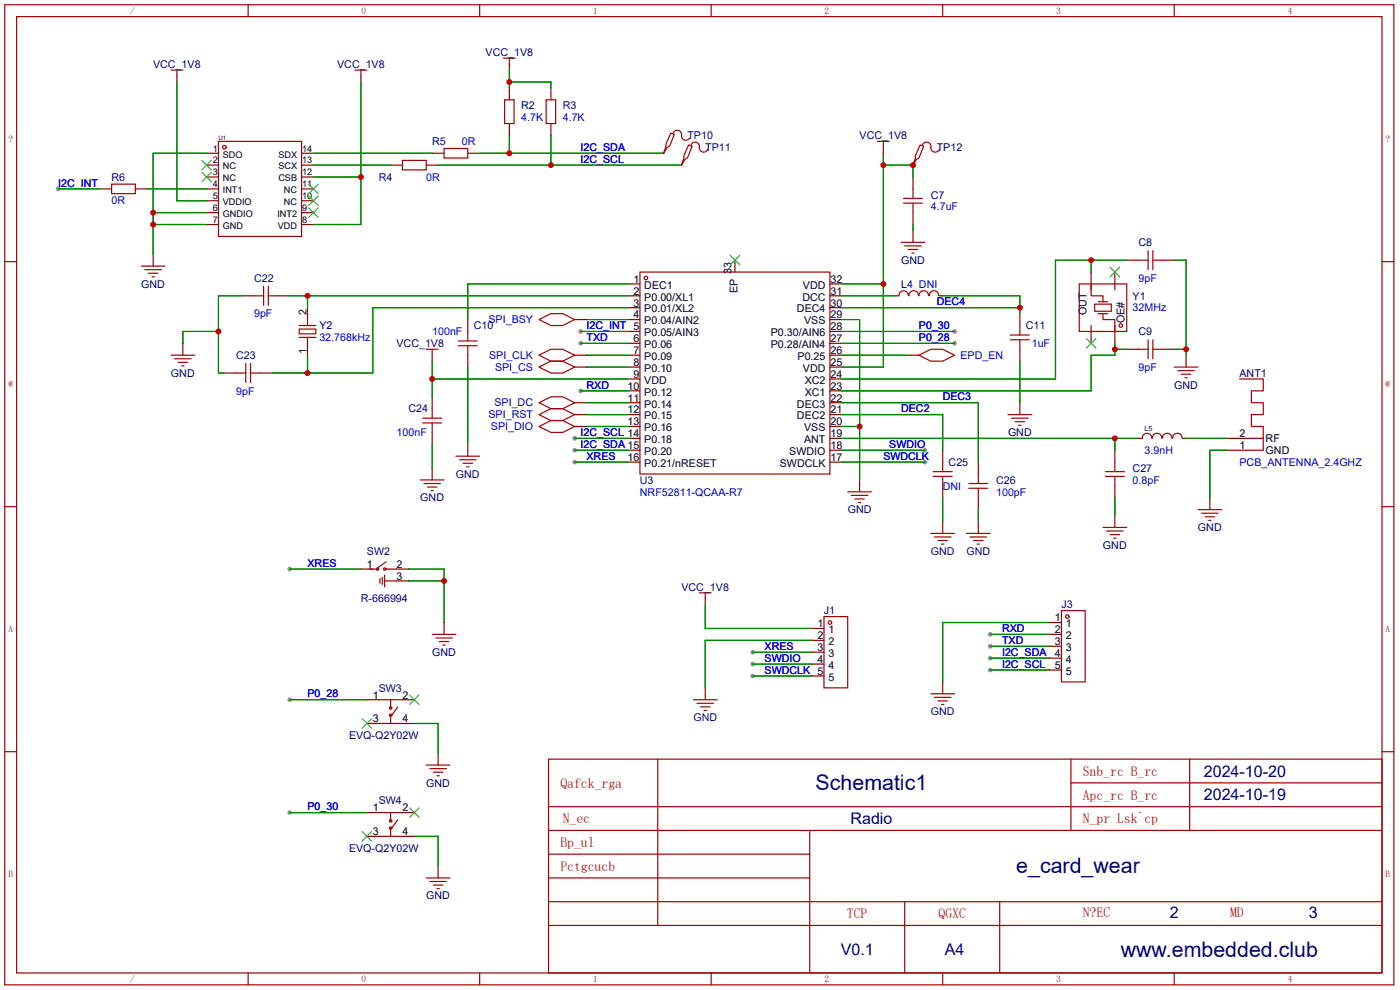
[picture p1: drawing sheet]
<svg xmlns="http://www.w3.org/2000/svg" width="300mm" height="212mm" viewBox="0 0 300 212" stroke-linecap="round" stroke-linejoin="round" font-family="sans-serif">
<g fill="#999">
<circle cx="197.9" cy="96.3" r=".51"/>
<circle cx="197.9" cy="98.8" r=".51"/>
<circle cx="62" cy="149.6" r=".51"/>
<circle cx="62" cy="121.7" r=".51"/>
<circle cx="122.9" cy="98.8" r=".51"/>
<circle cx="62" cy="173.7" r=".51"/>
<circle cx="12.4" cy="40.4" r=".51"/>
<circle cx="124.2" cy="73.4" r=".51"/>
<circle cx="204.2" cy="70.9" r=".51"/>
<circle cx="204.2" cy="73.4" r=".51"/>
<circle cx="124.2" cy="83.6" r=".51"/>
<circle cx="124.2" cy="70.9" r=".51"/>
<circle cx="122.9" cy="93.7" r=".51"/>
<circle cx="122.9" cy="96.3" r=".51"/>
<circle cx="161" cy="139.4" r=".51"/>
<circle cx="161" cy="142" r=".51"/>
<circle cx="161" cy="144.5" r=".51"/>
<circle cx="211.8" cy="138.2" r=".51"/>
<circle cx="211.8" cy="140.7" r=".51"/>
<circle cx="211.8" cy="143.3" r=".51"/>
<circle cx="211.8" cy="135.6" r=".51"/>
</g>
<g fill="none" stroke="#a10000" stroke-width=".25">
<path d="M1 1h297.2v209.6h-297.2zM3.6 3.6h292.1v204.4h-292.1zM36.6 15h2.5M37.8 15v1.3M53.1 1v2.6M75.9 15h2.6M77.2 15v1.3M102.6 1v2.6M107.7 12.4h2.5M109 12.4v1.3M152.1 1v2.6M201.7 1v2.6"/>
<path d="M251.2 1v2.6M23.9 39.4h5.1v2h-5.1zM46.7 30.2h17.8v20.3h-17.8zM86.1 34.3h5.1v2h-5.1zM95 31.8h5.1v2h-5.1zM107.9 21.3h2.1v5.1h-2.1zM116.8 21.3h2.1v5.1h-2.1zM143.5 28.4l.8 .3-1 2.5-.6 .3-.7 1.3 .5-1.6v-.5zM144 28.4a.93 .93 0 0 1 1.1-.5 .93 .93 0 0 1 .7 1.1 .94 .94 0 0 0 .7 1 .94 .94 0 0 0 1.1-.5M147.3 31l.8 .2-1 2.6-.5 .2-.8 1.3 .5-1.5v-.5zM147.8 31a.93 .93 0 0 1 1.2-.6 .93 .93 0 0 1 .6 1.1 .94 .94 0 0 0 .7 1 .94 .94 0 0 0 1.1-.5M187.7 30.2h2.5"/>
<path d="M189 30.2v1.3M196.8 31l.8 .2-1 2.6-.5 .2-.8 1.3 .5-1.5v-.5zM197.4 31a.93 .93 0 0 1 1.1-.6 .93 .93 0 0 1 .6 1.1 .94 .94 0 0 0 .7 1 .94 .94 0 0 0 1.1-.5M1 55.9h2.6M30.2 56.9h5.1M31 57.7h3.5M31.7 58.4h2.1M32.5 59.2h.5M136.9 58.2h40.6v43.1h-40.6zM192.8 51.8h5.1M193.3 42.4h4.1M193.3 43.4h4.1"/>
<path d="M193.5 52.6h3.6M194.3 53.3h2M195.1 54.1h.5M195.3 40.4v2M195.3 43.4v2.1M243.6 55.6h2M245.6 53.6v4.1M246.6 53.6v4.1M246.6 55.6h2.1M295.7 55.9h2.5M36.6 75.9h5.1M37.3 76.7h3.6"/>
<path d="M38.1 77.5h2M38.9 78.2h.5M50.5 79.8h2.1M52.6 77.7v4.1M53.6 77.7v4.1M53.6 79.8h2M54.4 63.2h2M56.4 61.2v4.1M57.4 61.2v4.1M57.4 63.2h2M64 70.4h3.6v1h-3.6zM64 72.1h3.6"/>
<path d="M64 69.6h3.6M65.8 68.3v1.3M65.8 72.1v1.3M91.2 74.7h2.5M92.5 74.7v1.2M98 72.9h4.1M98 73.9h4.1M100.1 70.9v2M100.1 73.9v2M115.3 78.5l2.6-1.3h2.5l2.5 1.3-2.5 1.3h-2.5zM115.3 75.9l2.6-1.2h2.5l2.5 1.2-2.5 1.3h-2.5zM115.3 68.3l2.6-1.2h2.5l2.5 1.2-2.5 1.3h-2.5z"/>
<path d="M192.3 63.2a1.01 1.01 0 0 1 1-1.1 1.01 1.01 0 0 1 1 1.1M194.5 63.2a1.01 1.01 0 0 1 1-1.1 1.01 1.01 0 0 1 1 1.1M196.6 75.9l2.5-1.2h2.6l2.5 1.2-2.5 1.3h-2.6zM196.6 63.2a1.01 1.01 0 0 1 1-1.1 1.01 1.01 0 0 1 1 1.1M198.8 63.2a1.01 1.01 0 0 1 1-1.1 1.01 1.01 0 0 1 1 1.1M216.2 71.6h4M216.2 72.6h4M218.2 69.6v2M218.2 72.6v2.1M230.9 60.7h10.1v10.2h-10.1zM233.4 60.7v2.5h2.6v1.3M234.2 65h3.5v1.5h-3.5z"/>
<path d="M234.9 64.5h2.1M234.9 67.1h2.1M236 67.1v1.2h2.5v2.6M243.6 74.7h2M245.6 72.6v4.1M246.6 72.6v4.1M246.6 74.7h2.1M251.2 78.5h5.1M252 79.2h3.5M90.4 89.4h4.1M90.4 90.4h4.1M92.5 87.4v2"/>
<path d="M92.5 90.4v2.1M97.5 97.5h5.1M98.3 98.3h3.6M99.1 99.1h2M99.8 99.8h.5M115.3 86.1l2.6-1.3h2.5l2.5 1.3-2.5 1.3h-2.5zM115.3 88.6l2.6-1.2h2.5l2.5 1.2-2.5 1.3h-2.5zM115.3 91.2l2.6-1.3h2.5l2.5 1.3-2.5 1.3h-2.5zM201.7 98.8v2M215.6 88.6h5.1M216.4 89.4h3.6M217.2 90.2h2"/>
<path d="M217.9 90.9h.5M238.5 98.8v2M244.4 93.7a1.01 1.01 0 0 1 1-1.1 1.01 1.01 0 0 1 1 1.1M246.5 93.7a1.01 1.01 0 0 1 1-1.1 1.01 1.01 0 0 1 1.1 1.1M248.7 93.7a1.01 1.01 0 0 1 1-1.1 1.01 1.01 0 0 1 1 1.1M250.9 93.7a1.01 1.01 0 0 1 1-1.1 1.01 1.01 0 0 1 1 1.1M252.7 80h2.1M253.5 80.8h.5M265.2 81h5.1v2.6h-2.6v2.5h2.6v2.5h-2.6v2.6h2.6v2.5h-2.6M270.3 93.7v2.6h-2.6M1 108.3h2.6M89.9 102.6h5.1"/>
<path d="M90.7 103.4h3.5M91.4 104.1h2.1M92.2 104.9h.5M181.4 105.2h5M182.1 105.9h3.6M182.9 106.7h2M183.6 107.4h.5M199.1 114h5.1M199.6 100.8h4.1M199.6 101.9h4.1M199.9 114.8h3.6M200.7 115.6h2"/>
<path d="M201.4 116.3h.5M201.7 101.9v2M206.8 114h5M207.3 103.4h4M207.3 104.4h4M207.5 114.8h3.6M208.3 115.6h2M209 116.3h.5M209.3 101.3v2.1M209.3 104.4v2M236 112.8h5M236.5 100.8h4"/>
<path d="M236.5 101.9h4M236.7 113.5h3.6M237.5 114.3h2M238.3 115.1h.5M238.5 101.9v2M256.3 109h5.1M257 109.7h3.6M257.8 110.5h2M258.6 111.3h.5M295.7 108.3h2.5M79 121.7h1.8M81.3 123.7v1"/>
<path d="M81.8 123.4v1.6M82.3 121.7h2.5M82.3 124.2h2.5M82.3 122.9v2.6M82.5 120.1l-1.7 1.3M92.5 135.6h5M93.2 136.4h3.6M94 137.2h2M94.7 137.9h.5M149.6 126.7h2.5M150.9 126.7v1.3M176.3 131.8h5.1v15.3h-5.1z"/>
<path d="M227.1 130.6h5.1v15.2h-5.1zM81 154.7h5.1M81 149.6h5.1M83.6 149.6v1.8M83.6 152.9v1.8M85.1 151.1l-1.3 1.8M148.3 149.6h5.1M149.1 150.4h3.6M149.9 151.1h2M150.6 151.9h.5M199.1 148.3h5.1M199.9 149.1h3.6"/>
<path d="M200.7 149.9h2M201.4 150.6h.5M1 160.7h2.6M81 178.8h5.1M81 173.7h5.1M83.6 173.7v1.8M83.6 177v1.8M85.1 175.3l-1.3 1.7M91.2 163.6h5.1M91.9 164.3h3.6M92.7 165.1h2M93.5 165.9h.5"/>
<path d="M117.3 162.3h178.4v45.7h-178.4zM117.3 177.5h178.4M117.3 172.5h178.4M140.7 162.3v35.6M173.2 177.5v30.5M229.1 162.3v15.2M229.1 167.4h66.6M254.5 162.3v15.2M295.7 160.7h2.5M91.2 187.7h5.1M91.9 188.5h3.6M92.7 189.2h2"/>
<path d="M93.5 190h.5M117.3 182.6h55.9M117.3 197.9h178.4M117.3 192.8h178.4M117.3 187.7h55.9M193.5 192.8v15.2M213.9 192.8v15.2M53.1 208v2.6M102.6 208v2.6M152.1 208v2.6M201.7 208v2.6M251.2 208v2.6"/>
<circle cx="48" cy="31.5" r=".38"/>
<circle cx="138.2" cy="59.4" r=".38"/>
<circle cx="239.8" cy="69.6" r=".38"/>
<circle cx="80.8" cy="121.7" r=".25"/>
<circle cx="82.3" cy="121.7" r=".25"/>
<circle cx="177.5" cy="133.1" r=".38"/>
<circle cx="228.3" cy="131.8" r=".38"/>
<circle cx="83.6" cy="151.4" r=".25"/>
<circle cx="83.6" cy="152.9" r=".25"/>
<circle cx="83.6" cy="175.5" r=".25"/>
<circle cx="83.6" cy="177" r=".25"/>
</g>
<g fill="none" stroke="#870000" stroke-width=".25">
<path d="M37.8 16.3v1.2M77.2 16.3v1.2M109 13.7v1.3M109 18.8v2.5M117.9 18.8v2.5M44.2 32.8h2.5M44.2 35.3h2.5M44.2 37.8h2.5M64.5 32.8h2.6M64.5 35.3h2.6M64.5 37.8h2.6M83.6 35.3h2.5"/>
<path d="M91.2 35.3h2.5M92.5 32.8h2.5M100.1 32.8h2.5M109 26.4v2.6M117.9 26.4v2.6M142 32.5v.3M145.8 35.1v.2M189 31.5v1.3M195.3 35.1v.2M195.3 37.8v2.6M21.3 40.4h2.6M29 40.4h2.5"/>
<path d="M32.8 54.4v2.5M44.2 40.4h2.5M44.2 42.9h2.5M44.2 45.5h2.5M44.2 48h2.5M64.5 40.4h2.6M64.5 42.9h2.6M64.5 45.5h2.6M64.5 48h2.6M157.2 55.6v2.6M195.3 45.5v2.5M195.3 49.3v2.5"/>
<path d="M233.4 58.2v3.8M238.5 58.2v3.8M241 55.6h2.6M248.7 55.6h2.5M39.1 73.4v2.5M48 79.8h2.5M51.8 63.2h2.6M55.6 79.8h2.6M59.4 63.2h2.6M65.8 65.8v2.5M65.8 73.4v2.5M92.5 75.9v1.3"/>
<path d="M100.1 68.3v2.6M100.1 75.9v2.6M122.9 68.3h2.6M122.9 75.9h2.6M122.9 78.5h2.6M134.4 60.7h2.5M134.4 63.2h2.5M134.4 65.8h2.5M134.4 68.3h2.5M134.4 70.9h2.5M134.4 73.4h2.5M134.4 75.9h2.5"/>
<path d="M134.4 78.5h2.5M177.5 60.7h2.6M177.5 63.2h2.6M177.5 65.8h2.6M177.5 68.3h2.6M177.5 70.9h2.6M177.5 73.4h2.6M177.5 75.9h2.6M177.5 78.5h2.6M191.5 63.2h.8M194.1 75.9h2.5M200.9 63.2h.8"/>
<path d="M218.2 67.1v2.5M218.2 74.7v2.5M233.4 69.6v3.8M238.5 69.6v3.8M241 74.7h2.6M248.7 74.7h2.5M253.7 75.9v2.6M92.5 84.8v2.6M92.5 92.5v2.5M100.1 95v2.5M122.9 86.1h2.6M122.9 88.6h2.6"/>
<path d="M122.9 91.2h2.6M134.4 81h2.5M134.4 83.6h2.5M134.4 86.1h2.5M134.4 88.6h2.5M134.4 91.2h2.5M134.4 93.7h2.5M134.4 96.3h2.5M134.4 98.8h2.5M177.5 81h2.6M177.5 83.6h2.6M177.5 86.1h2.6"/>
<path d="M177.5 88.6h2.6M177.5 91.2h2.6M177.5 93.7h2.6M177.5 96.3h2.6M177.5 98.8h2.6M201.7 96.3v2.5M209.3 98.8v2.5M218.2 86.1v2.5M238.5 96.3v2.5M243.6 93.7h.7M253 93.7h.7M262.6 93.7h5.1"/>
<path d="M262.6 96.3h5.1M92.5 100.1v2.5M183.9 102.6v2.6M201.7 103.9v2.5M201.7 111.5v2.5M209.3 106.4v2.6M209.3 111.5v2.5M238.5 103.9v2.5M238.5 110.2v2.6M258.8 106.4v2.6M77.2 121.7h2.6M84.8 121.7h2.6"/>
<path d="M84.8 124.2h2.6M95 133.1v2.5M150.9 128v1.3M173.7 134.4h2.6M173.7 136.9h2.6M173.7 139.4h2.6M224.5 133.1h2.6M224.5 135.6h2.6M224.5 138.2h2.6M78.5 154.7h2.5M78.5 149.6h2.5M86.1 154.7h2.5"/>
<path d="M86.1 149.6h2.5M150.9 147.1v2.5M173.7 142h2.6M173.7 144.5h2.6M201.7 145.8v2.5M224.5 140.7h2.6M224.5 143.3h2.6M78.5 178.8h2.5M78.5 173.7h2.5M86.1 178.8h2.5M86.1 173.7h2.5M93.7 161v2.6"/>
<path d="M93.7 185.2v2.5"/>
</g>
<g fill="none" stroke="#3c3" stroke-width=".25">
<path d="M43.2 34.3l2 2M43.2 36.8l2 2.1M45.2 34.3l-2 2M45.2 36.8l-2 2.1M66 39.4l2.1 2M68.1 39.4l-2.1 2M66 44.5l2.1 2M66 41.9l2.1 2M68.1 44.5l-2.1 2M68.1 41.9l-2.1 2M156.2 54.6l2 2M158.2 54.6l-2 2"/>
<path d="M237.5 57.2l2 2M239.5 57.2l-2 2M232.4 72.4l2 2M234.4 72.4l-2 2M77.5 153.7l2 2M79.5 153.7l-2 2M87.6 148.6l2.1 2M89.7 148.6l-2.1 2M77.5 177.8l2 2M79.5 177.8l-2 2M87.6 172.7l2.1 2.1M89.7 172.7l-2.1 2.1"/>
</g>
<g fill="none" stroke="#008700" stroke-width=".25">
<path d="M37.8 17.5v25.4h6.4M77.2 17.5v30.5h-10.1M109 15v3.8M109 17.5h8.9v1.3M44.2 32.8h-11.4v21.6M67.1 35.3h16.5M67.1 37.8h10.1M67.1 32.8h25.4M93.7 35.3h52.1M102.6 32.8h39.4M109 29v3.8M117.9 29v6.3"/>
<path d="M189 32.8v45.7h-8.9M189 35.3h6.3v2.5M12.4 40.4h8.9M31.5 40.4h12.7M32.8 48h11.4M32.8 45.5h11.4M195.3 48v1.3M233.4 55.6v2.6M241 55.6h-15.2v25.4h-45.7M251.2 55.6h2.5v20.3M46.7 70.9h-7.6v2.5M51.8 63.2h-5.1v16.6h1.3"/>
<path d="M62 63.2h72.4M65.8 63.2v2.6M65.8 75.9v3.9M92.5 77.2v7.6M100.1 78.5v16.5M124.2 73.4h10.2M124.2 70.9h10.2M125.5 68.3h8.9M125.5 78.5h8.9M125.5 75.9h8.9M134.4 65.8h-54.6v14h-21.6M134.4 60.7h-34.3v7.6"/>
<path d="M180.1 68.3h3.8v34.3M180.1 65.8h38.1M180.1 63.2h11.4M180.1 60.7h8.9M180.1 73.4h24.1M180.1 75.9h14M180.1 70.9h24.1M201.7 63.2h16.5v3.9M218.2 77.2v8.9M238.5 73.4v2.5h-5.1v7.7h-53.3M238.5 74.7h2.5M251.2 74.7h2.5"/>
<path d="M92.5 81h41.9M92.5 95v5.1M122.9 93.7h11.5M122.9 96.3h11.5M122.9 98.8h11.5M124.2 83.6h10.2M125.5 91.2h8.9M125.5 88.6h8.9M125.5 86.1h8.9M180.1 93.7h63.5M180.1 91.2h3.8M180.1 88.6h21.6v7.7"/>
<path d="M180.1 96.3h17.8M180.1 98.8h17.8M180.1 86.1h29.2v12.7M238.5 93.7v2.6M253.7 93.7h8.9M262.6 96.3h-3.8v10.1M201.7 106.4v5.1M209.3 109v2.5M238.5 106.4v3.8M62 121.7h15.2M87.4 121.7h7.6v11.4M87.4 124.2h7.6"/>
<path d="M150.9 129.3v5.1h22.8M161 139.4h12.7M173.7 136.9h-22.8v10.2M211.8 138.2h12.7M211.8 135.6h12.7M224.5 133.1h-22.8v12.7M62 149.6h16.5M88.6 154.7h5.1v6.3M161 142h12.7M161 144.5h12.7M211.8 140.7h12.7M211.8 143.3h12.7"/>
<path d="M62 173.7h16.5M88.6 178.8h5.1v6.4"/>
</g>
<g fill="#c00">
<circle cx="233.4" cy="55.6" r=".63"/>
<circle cx="253.7" cy="74.7" r=".63"/>
<circle cx="238.5" cy="93.7" r=".63"/>
<circle cx="183.9" cy="91.2" r=".63"/>
<circle cx="218.2" cy="65.8" r=".63"/>
<circle cx="92.5" cy="81" r=".63"/>
<circle cx="189" cy="60.7" r=".63"/>
<circle cx="189" cy="35.3" r=".63"/>
<circle cx="195.3" cy="35.3" r=".63"/>
<circle cx="95" cy="124.2" r=".63"/>
<circle cx="77.2" cy="37.8" r=".63"/>
<circle cx="32.8" cy="48" r=".63"/>
<circle cx="32.8" cy="45.5" r=".63"/>
<circle cx="109" cy="32.8" r=".63"/>
<circle cx="117.9" cy="35.3" r=".63"/>
<circle cx="46.7" cy="70.9" r=".63"/>
<circle cx="65.8" cy="79.8" r=".63"/>
<circle cx="65.8" cy="63.2" r=".63"/>
<circle cx="238.5" cy="74.7" r=".63"/>
<circle cx="109" cy="17.5" r=".63"/>
</g>
<g font-size="4.6" fill="#000080">
<text x="174.5" y="169">Schematic1</text>
<text x="217.4" y="186.7">e_card_wear</text>
<text x="239.8" y="204.5">www.embedded.club</text>
</g>
<g font-size="3.4" fill="#000080">
<text x="257.6" y="166">2024-10-20</text>
<text x="257.6" y="171.1">2024-10-19</text>
<text x="182" y="176.2">Radio</text>
<text x="250.3" y="196.3">2</text>
<text x="280" y="196.3">3</text>
<text x="179.9" y="204.1">V0.1</text>
<text x="202.1" y="204.1">A4</text>
</g>
<g font-size="2.9" fill="#a00000">
<text x="231.6" y="165.9">Snb_rc B_rc</text>
<text x="119.9" y="168.4">Qafck_rga</text>
<text x="231.6" y="171">Apc_rc B_rc</text>
<text x="120.4" y="176">N_ec</text>
<text x="231.6" y="176">N_pr Lsk`cp</text>
<text x="119.9" y="181.1">Bp_ul</text>
<text x="119.9" y="186.2">Pctgcucb</text>
<text x="181.2" y="196.4">TCP</text>
<text x="200.8" y="196.4">QGXC</text>
<text x="231.6" y="196.1">N?EC</text>
<text x="263.1" y="196.1">MD</text>
</g>
<g font-size="2.3" fill="#000080">
<text x="103.9" y="12">VCC_1V8</text>
<text x="32.8" y="14.5">VCC_1V8</text>
<text x="72.1" y="14.5">VCC_1V8</text>
<text x="111.5" y="23.4">R2</text>
<text x="120.4" y="23.4">R3</text>
<text x="147.1" y="29.7">TP10</text>
<text x="183.9" y="29.7">VCC_1V8</text>
<text x="92.5" y="31">R5</text>
<text x="150.9" y="32.3">TP11</text>
<text x="200.4" y="32.3">TP12</text>
<text x="23.9" y="38.6">R6</text>
<text x="81" y="38.6">R4</text>
<text x="199.1" y="42.4">C7</text>
<text x="243.6" y="52.6">C8</text>
<text x="192.8" y="56.4">GND</text>
<text x="30.2" y="61.5">GND</text>
<text x="54.4" y="60.2">C22</text>
<text x="192.8" y="61.5">L4 DNI</text>
<text x="242.3" y="64">Y1</text>
<text x="68.3" y="70.4">Y2</text>
<text x="101.3" y="70.4">C10</text>
<text x="219.5" y="70.4">C11</text>
<text x="243.6" y="71.7">C9</text>
<text x="50.5" y="76.7">C23</text>
<text x="84.8" y="74.2">VCC_1V8</text>
<text x="36.6" y="80.5">GND</text>
<text x="251.2" y="83.1">GND</text>
<text x="265.2" y="80.5">ANT1</text>
<text x="87.4" y="88.2">C24</text>
<text x="215.6" y="93.2">GND</text>
<text x="202.9" y="99.6">C25</text>
<text x="242.3" y="100.9">C27</text>
<text x="89.9" y="107.2">GND</text>
<text x="97.5" y="102.1">GND</text>
<text x="136.9" y="103.4">U3</text>
<text x="213.1" y="103.4">C26</text>
<text x="181.4" y="109.8">GND</text>
<text x="256.3" y="113.6">GND</text>
<text x="78.5" y="118.6">SW2</text>
<text x="199.1" y="118.6">GND</text>
<text x="206.8" y="118.6">GND</text>
<text x="236" y="117.4">GND</text>
<text x="77.2" y="128.8">R-666994</text>
<text x="145.8" y="126.3">VCC_1V8</text>
<text x="176.3" y="131.3">J1</text>
<text x="227.1" y="130.1">J3</text>
<text x="92.5" y="140.2">GND</text>
<text x="81" y="147.9">SW3</text>
<text x="148.3" y="154.2">GND</text>
<text x="199.1" y="152.9">GND</text>
<text x="74.7" y="158">EVQ-Q2Y02W</text>
<text x="81" y="172">SW4</text>
<text x="91.2" y="168.2">GND</text>
<text x="74.7" y="182.1">EVQ-Q2Y02W</text>
<text x="91.2" y="192.3">GND</text>
</g>
<g font-size="2.3" fill="#00f">
<text x="111.5" y="25.9">4.7K</text>
<text x="120.4" y="25.9">4.7K</text>
<text x="98.8" y="31">0R</text>
<text x="124.2" y="32.3">I2C_SDA</text>
<text x="124.2" y="34.8">I2C_SCL</text>
<text x="12.4" y="39.9">I2C_INT</text>
<text x="91.2" y="38.6">0R</text>
<text x="23.9" y="43.7">0R</text>
<text x="199.1" y="45">4.7uF</text>
<text x="200.4" y="65.3">DEC4</text>
<text x="243.6" y="60.2">9pF</text>
<text x="54.4" y="67.8">9pF</text>
<text x="92.5" y="71.7">100nF</text>
<text x="104.5" y="69.1">SPI_BSY</text>
<text x="125.5" y="70.4">I2C_INT 5</text>
<text x="196.6" y="70.4">P0_30</text>
<text x="242.3" y="66.6">32MHz</text>
<text x="68.3" y="72.9">32.768kHz</text>
<text x="104.6" y="76.7">SPI_CLK</text>
<text x="125.5" y="72.9">TXD</text>
<text x="196.6" y="72.9">P0_28</text>
<text x="205.5" y="76.7">EPD_EN</text>
<text x="220.7" y="74.2">1uF</text>
<text x="105.9" y="79.3">SPI_CS</text>
<text x="125.5" y="83.1">RXD</text>
<text x="243.6" y="79.3">9pF</text>
<text x="50.5" y="84.4">9pF</text>
<text x="104.5" y="89.4">SPI_RST</text>
<text x="105.8" y="86.9">SPI_DC</text>
<text x="192.8" y="88.2">DEC2</text>
<text x="201.7" y="85.6">DEC3</text>
<text x="84.8" y="93.2">100nF</text>
<text x="105" y="92">SPI_DIO</text>
<text x="124.2" y="93.2">I2C_SCL 14</text>
<text x="124.2" y="95.8">I2C_SDA 15</text>
<text x="190.2" y="95.8">SWDIO</text>
<text x="125.5" y="98.3">XRES</text>
<text x="189" y="98.3">SWDCLK</text>
<text x="244.9" y="97.1">3.9nH</text>
<text x="265.2" y="99.6">PCB_ANTENNA_2.4GHZ</text>
<text x="136.9" y="105.9">NRF52811-QCAA-R7</text>
<text x="201.7" y="104.7">DNI</text>
<text x="213.1" y="105.9">100pF</text>
<text x="242.3" y="103.4">0.8pF</text>
<text x="65.8" y="121.2">XRES</text>
<text x="214.4" y="137.7">TXD</text>
<text x="214.4" y="135.2">RXD</text>
<text x="163.6" y="139">XRES</text>
<text x="163.6" y="141.5">SWDIO</text>
<text x="214.4" y="140.2">I2C_SDA</text>
<text x="214.4" y="142.8">I2C_SCL</text>
<text x="65.8" y="149.1">P0_28</text>
<text x="163.6" y="144">SWDCLK 5</text>
<text x="65.8" y="173.3">P0_30</text>
</g>
<g font-size="2.3">
<text x="156.5" y="58.5" transform="rotate(-90 156.5 58.5)">33</text>
<text x="135.5" y="60.5">1</text>
<text x="135.5" y="63">2</text>
<text x="135.5" y="65.5">3</text>
<text x="137.8" y="61.7">DEC1</text>
<text x="137.8" y="64.3">P0.00/XL1</text>
<text x="157.8" y="62.6" transform="rotate(-90 157.8 62.6)">EP</text>
<text x="171.7" y="64.3">DCC</text>
<text x="171.8" y="61.7">VDD</text>
<text x="177.7" y="65.5">30</text>
<text x="177.7" y="63">31</text>
<text x="177.7" y="60.5">32</text>
<text x="65.5" y="67.3" transform="rotate(-90 65.5 67.3)">2</text>
<text x="135.5" y="68.1">4</text>
<text x="137.8" y="66.8">P0.01/XL2</text>
<text x="137.8" y="69.3">P0.04/AIN2</text>
<text x="137.8" y="71.9">P0.05/AIN3</text>
<text x="164.9" y="71.9">P0.30/AIN6</text>
<text x="170.5" y="66.8">DEC4</text>
<text x="172" y="69.3">VSS</text>
<text x="177.7" y="70.6">28</text>
<text x="177.7" y="68.1">29</text>
<text x="232.5" y="67.3" transform="rotate(-90 232.5 67.3)">OUT</text>
<text x="240.6" y="69.1" transform="rotate(-90 240.6 69.1)">OE#</text>
<text x="65.5" y="75.7" transform="rotate(-90 65.5 75.7)">1</text>
<text x="135.5" y="73.2">6</text>
<text x="135.5" y="75.7">7</text>
<text x="137.8" y="74.4">P0.06</text>
<text x="137.8" y="77">P0.09</text>
<text x="164.9" y="74.4">P0.28/AIN4</text>
<text x="170.6" y="77">P0.25</text>
<text x="177.7" y="75.7">26</text>
<text x="177.7" y="73.2">27</text>
<text x="134.2" y="83.3">10</text>
<text x="135.5" y="78.2">8</text>
<text x="135.5" y="80.8">9</text>
<text x="137.8" y="79.5">P0.10</text>
<text x="137.8" y="82">VDD</text>
<text x="171.8" y="79.5">VDD</text>
<text x="172.2" y="82">XC2</text>
<text x="177.7" y="83.3">23</text>
<text x="177.7" y="80.8">24</text>
<text x="177.7" y="78.2">25</text>
<text x="134.2" y="85.9">11</text>
<text x="134.2" y="88.4">12</text>
<text x="137.8" y="84.6">P0.12</text>
<text x="137.8" y="87.1">P0.14</text>
<text x="137.8" y="89.7">P0.15</text>
<text x="170.5" y="89.7">DEC2</text>
<text x="170.5" y="87.1">DEC3</text>
<text x="172.2" y="84.6">XC1</text>
<text x="177.7" y="88.4">21</text>
<text x="177.7" y="85.9">22</text>
<text x="134.2" y="90.9">13</text>
<text x="137.8" y="92.2">P0.16</text>
<text x="137.8" y="94.7">P0.18</text>
<text x="172" y="92.2">VSS</text>
<text x="172" y="94.7">ANT</text>
<text x="177.7" y="93.5">19</text>
<text x="177.7" y="90.9">20</text>
<text x="265.2" y="93.5">2</text>
<text x="270.8" y="94.5">RF</text>
<text x="134.2" y="98.6">16</text>
<text x="137.8" y="97.3">P0.20</text>
<text x="137.8" y="99.8">P0.21/nRESET</text>
<text x="166.8" y="99.8">SWDCLK</text>
<text x="168.9" y="97.3">SWDIO</text>
<text x="177.7" y="98.6">17</text>
<text x="177.7" y="96">18</text>
<text x="265.2" y="96">1</text>
<text x="270.8" y="97">GND</text>
<text x="78.5" y="121.4">1</text>
<text x="84.8" y="121.4">2</text>
<text x="84.8" y="124">3</text>
<text x="174.9" y="134.1">1</text>
<text x="174.9" y="136.7">2</text>
<text x="177.2" y="135.4">1</text>
<text x="177.2" y="137.9">2</text>
<text x="225.7" y="132.8">1</text>
<text x="225.7" y="135.4">2</text>
<text x="225.7" y="137.9">3</text>
<text x="228" y="134.1">1</text>
<text x="228" y="136.7">2</text>
<text x="174.9" y="139.2">3</text>
<text x="174.9" y="141.7">4</text>
<text x="177.2" y="140.5">3</text>
<text x="177.2" y="143">4</text>
<text x="225.7" y="140.5">4</text>
<text x="225.7" y="143">5</text>
<text x="228" y="139.2">3</text>
<text x="228" y="141.7">4</text>
<text x="79.8" y="149.4">1</text>
<text x="86.1" y="149.4">2</text>
<text x="177.2" y="145.5">5</text>
<text x="228" y="144.3">5</text>
<text x="79.8" y="154.4">3</text>
<text x="86.1" y="154.4">4</text>
<text x="79.8" y="173.5">1</text>
<text x="86.1" y="173.5">2</text>
<text x="79.8" y="178.6">3</text>
<text x="86.1" y="178.6">4</text>
</g>
<g font-size="2" fill="#a00000">
<text x="27.8" y="3">/</text>
<text x="77.4" y="3">0</text>
<text x="126.9" y="3">1</text>
<text x="176.4" y="3">2</text>
<text x="226" y="3">3</text>
<text x="275.5" y="3">4</text>
<text x="1.8" y="30.4">?</text>
<text x="296.4" y="30.4">?</text>
<text x="1.8" y="82.8">@</text>
<text x="296.4" y="82.8">@</text>
<text x="1.8" y="135.2">A</text>
<text x="296.4" y="135.2">A</text>
<text x="1.8" y="187.6">B</text>
<text x="296.4" y="187.6">B</text>
<text x="27.8" y="210">/</text>
<text x="77.4" y="210">0</text>
<text x="126.9" y="210">1</text>
<text x="176.4" y="210">2</text>
<text x="226" y="210">3</text>
<text x="275.5" y="210">4</text>
</g>
<g font-size="2">
<text x="45.5" y="32.4">1</text>
<text x="45.5" y="35">2</text>
<text x="47.7" y="33.7">SDO</text>
<text x="59.6" y="33.7">SDX</text>
<text x="64.6" y="35">13</text>
<text x="64.6" y="32.4">14</text>
<text x="45.5" y="37.5">3</text>
<text x="45.5" y="40">4</text>
<text x="47.7" y="36.2">NC</text>
<text x="47.7" y="38.8">NC</text>
<text x="47.7" y="41.3">INT1</text>
<text x="59.6" y="38.8">CSB</text>
<text x="59.6" y="36.2">SCX</text>
<text x="60.8" y="41.3">NC</text>
<text x="64.6" y="40">11</text>
<text x="64.6" y="37.5">12</text>
<text x="45.5" y="42.6">5</text>
<text x="45.5" y="45.1">6</text>
<text x="45.5" y="47.7">7</text>
<text x="47.7" y="43.8">VDDIO</text>
<text x="47.7" y="46.4">GNDIO</text>
<text x="59.3" y="46.4">INT2</text>
<text x="60.8" y="43.8">NC</text>
<text x="64.6" y="47.7">8</text>
<text x="64.6" y="45.1">9</text>
<text x="64.6" y="42.6">10</text>
<text x="47.7" y="48.9">GND</text>
<text x="59.5" y="48.9">VDD</text>
</g>
<text font-size="1.5" fill="#000080" x="244.9" y="92.1">L5</text>
<text font-size="1.3" fill="#000080" x="46.7" y="29.8">U1</text>
</svg>
